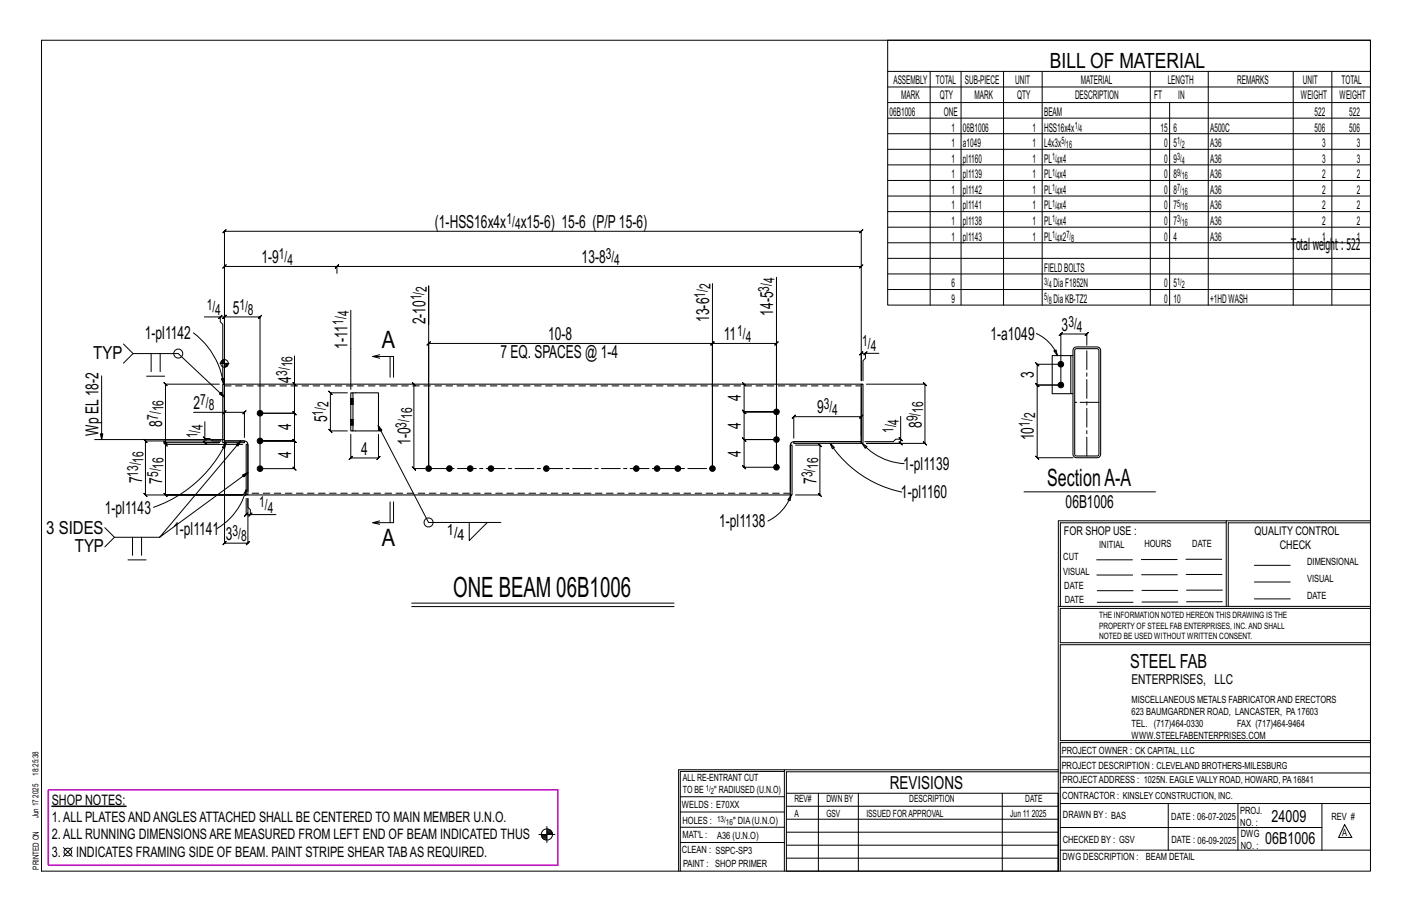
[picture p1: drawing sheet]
<svg xmlns="http://www.w3.org/2000/svg" width="432mm" height="279mm" viewBox="0 0 432 279" stroke-linecap="round" stroke-linejoin="round" font-family="sans-serif">
<g fill="#000" stroke="#000" stroke-width=".31">
<path d="M15.8 246.4h22.8v.2h-22.8z"/>
<circle cx="324.4" cy="111.3" r=".86"/>
<circle cx="324.4" cy="117.7" r=".86"/>
<circle cx="79.5" cy="134.8" r=".86"/>
<circle cx="79.5" cy="126.3" r=".86"/>
<circle cx="237.5" cy="125.9" r=".86"/>
<circle cx="237.5" cy="134.4" r=".86"/>
<circle cx="79.5" cy="143.3" r=".86"/>
<circle cx="131.1" cy="143.2" r=".86"/>
<circle cx="137.4" cy="143.2" r=".86"/>
<circle cx="143.8" cy="143.2" r=".86"/>
<circle cx="150.1" cy="143.2" r=".86"/>
<circle cx="167.1" cy="143.2" r=".86"/>
<circle cx="194.6" cy="143.2" r=".86"/>
<circle cx="200.9" cy="143.2" r=".86"/>
<circle cx="207.3" cy="143.2" r=".86"/>
<circle cx="217.9" cy="143.2" r=".86"/>
<circle cx="237.5" cy="142.8" r=".86"/>
</g>
<g fill="none" stroke="#000" stroke-width=".31">
<path d="M12.7 12.3h406.4v254h-406.4zM271.5 12.3h147.6v81h-147.6zM271.5 21.8h147.6M271.5 26.6h147.6M271.5 31.4h147.6M271.5 36.1h147.6M284.5 21.8v71.5M293.9 21.8v71.5M306.9 21.8v71.5M318.7 21.8v71.5M351.8 21.8v71.5M357.7 31.4v61.9"/>
<path d="M369.5 21.8v71.5M395.5 21.8v71.5M407.3 21.8v71.5M271.5 40.9h147.6M271.5 45.6h147.6M271.5 50.4h147.6M271.5 55.2h147.6M271.5 59.9h147.6M271.5 64.7h147.6M271.5 69.5h147.6M271.5 74.2h147.6M271.5 79h147.6"/>
<path d="M62.5 96.9h4.9v1.5l.7 .7v17.3M66.9 97.4l1-1zM67.4 96.9h1.2l-.5 .5 1-1-.5 .5v19.5M102.5 82l1-1zM103 83.6v-2.1l.5-.5-1 1 .5-.5h-34.4l.5-.5-1 1 .5-.5v55M103 81.5h160.4l-.5 .5 1-1-.5 .5M107.3 94.8v24.2M131.1 99.2v-11.8v55.8v-38.2l-.5 .5 1-1-.5 .5h86.8l-.5 .5 1-1-.5 .5v38.2M237.5 84.8v58v-37.8l.5-.5-1 1 .5-.5h-19.6l.5-.5-1 1 .5-.5v38.2v-56.5M271.5 83.7h147.6M271.5 88.5h147.6M31.1 114.9v19.5l-.4-1.8h.8l-.4 1.8"/>
<path d="M37.8 105.2l2.9 2.9h13.8l14.1 13.3-1.5-.9 .5-.6 1 1.5M40.7 108.1l-2.9 2.9M44.8 115h5.6M46.2 108.1v5.5M49 108.1v5.5M59.1 101.7a23.8 23.8 0 0 1 9.3 15.7M67.1 117.4h-16.5l-.5-.5 1 1-.5-.5v17.9l-.5-.5 1 1-.5-.5h16.5h-4.5l.5 .5-1-1 .5 .5v-1.3M67.2 111.1h2.8M67.6 110.6v.5M67.7 115.8l.7-.2v1.8zM67.8 110.3v.8M68 110.1v1"/>
<path d="M68.2 110v1.1M68.4 109.9v1.2M68.6 109.7v23.6M68.9 111.1v1.1M69.1 111.1v1.1M69.3 111.1v1M69.5 111.1v.8M69.7 111.1v.5M90.1 108.8v8.6l-.5-.5 1 1-.5-.5v8.9l-.5-.5 1 1-.5-.5h-10.6h10.6l-.5-.5 1 1-.5-.5v8.5l-.5-.5 1 1-.5-.5h-10.6h10.6l-.5-.5 1 1-.5-.5v8.5l-.5-.5 1 1-.5-.5h-10.6v-46.4l.5-.5-1 1 .5-.5h-10.9l.5-.5-1 1 .5-.5v36.8M116.1 109.5l-2.1-.5h6.4v6.3M116.1 108.4l-2.1 .6M119.3 109v6.3"/>
<path d="M126.6 117.4l-.5-.5 1 1-.5-.5v25.8l-.5-.5 1 1-.5-.5h3.4M227.6 117.4l-.5-.5 1 1-.5-.5v8.5l-.5-.5 1 1-.5-.5h9.9h-9.9l-.5-.5 1 1-.5-.5v8.5l-.5-.5 1 1-.5-.5h9.9h-9.9l-.5-.5 1 1-.5-.5v8.4l-.5-.5 1 1-.5-.5h9.9M264.2 108.5l1-1zM264.7 108h-1.3l.5-.5-1 1 .5-.5v8.4v-45.7l.5-.5-1 1 .5-.5h-194.8l.5-.5-1 1 .5-.5v63M265 117.4h17.9l-.5-.5 1 1-.5-.5v18.1l-.5-.5 1 1-.5-.5h-17.9h10.4l.5 .5-1-1 .5 .5v-1.2M268.8 108h-4.1v1.5l-.8 .8v6.1M316.9 102a12.2 12.2 0 0 1 6.5 6.7M322.3 107.3l.7-.3 .4 1.7zM324.4 111.3h-7.2l-.5-.5 1 1-.5-.5v6.4l-.5-.5 1 1-.5-.5h7.2M324.4 117.7h-7.2l-.5-.5 1 1-.5-.5v22.2l-.5-.5 1 1-.5-.5h10.9M332.4 105.5v-3.4l.5-.5-1 1 .5-.5h-8l.5-.5-1 1 .5-.5v15.6M29 134.4h39.6"/>
<path d="M59.2 126h9.4v7.7M62.1 133.5l1 1zM62.6 128.9v5.1h1.5l.8 .8h2.7h-23.1l-.5-.5 1 1-.5-.5v16.5l-.5-.5 1 1-.5-.5h29.7h-23.6l.5 .5-1-1 .5 .5v-15.4l.5 .5-1-1 .5 .5h23.6M68.6 126l-.5 .5 1-1zM68.6 126h6.2l-.5 .5 1-1-.5 .5v7.7M68.7 136.4v29.6l-.5 .5 1-1-.5 .5h7.1l-.5 .5 1-1-.5 .5v-13.6v2.7l.8 .7v1.5h7.8M69.1 135.3l-.4 1.8-.7-.4zM69.1 135.3a38.8 38.8 0 0 1-22.2 19.8M73.6 134.8l-1.4 1.1 .6 .5 .8-1.6-24.8 29.4 27-19.8-1.2 1.4-.4-.6 1.6-.8M106.2 120.1h-5.2l-.5-.5 1 1-.5-.5v11.6l-.5-.5 1 1-.5-.5h5.2M107.3 132.8v7.2l-.5 .5 1-1-.5 .5h8.4l-.5 .5 1-1-.5 .5v-7.2M115.6 130.1l.5 1.7 .7-.3-1.2-1.4 15.5 29.6h22.1"/>
<path d="M243.3 136.1h7.4l-.5-.5 1 1-.5-.5v15.2l-.5-.5 1 1-.5-.5h-7.4M253.9 135.5l1.3 1.3-.7 .4zM253.9 135.5a34.6 34.6 0 0 0 21.9 14.9M263.4 133.3v-5.9l.5-.5-1 1 .5-.5h-20.7l.5-.5-1 1 .5-.5v6.5M263.6 135.5l1.5 1-.5 .5zM263.6 135.5a18.6 18.6 0 0 0 12.9 6.2M274.9 133.8l1 1zM275.4 127.3v7h-1.5l-.7 .7h-8.8M75.3 149.7l-.2 1.8-.7-.2zM75.3 152.4v4.9l-.5 .5 1-1-.5 .5h1.3M75.3 149.7a19.4 19.4 0 0 1-8.9 11.9M76.6 157.3l.5-.5-1 1z"/>
<path d="M116.1 159.2l-2.1 .6M119.3 153.4v6.4M120.4 153.4v6.4h-6.4l2.1 .5M143.5 159.7v5.5l5.5-5.5M241.9 151.3l-.3 1.8-.7-.3zM241.9 151.3a14 14 0 0 1-7.1 8M313.1 150.4h40.3M375 159.8h-50.7v25.6M375 159.2h-51.3l-.1 107.1M419.1 159.2h-44.1v26.2M419.1 159.8h-43.5v25.6M32.1 161.3l2.9 2.9h13.8"/>
<path d="M35 164.2l-2.9 3M39.1 171.2h5.6M40.5 164.2v5.6M43.3 164.2v5.6M335.4 171.1h10.9M335.4 175.8h11M349 171h11M349.1 175.7h11M362.7 171h10.9M362.7 175.6h11M383.6 172.8h11M383.6 177.9h11"/>
<path d="M125.9 185.4h80.2M125.9 184.4h80.2M323.7 185.4h95.4M335.5 184.1h11M335.5 180.6h11M349.2 184h11M349.2 180.5h11M362.9 180.4h10.9M362.9 184h10.9M383.6 183.1h11M419.1 186h-94.9v10.5h94.9M419.1 197.1h-94.9v29.3h94.9v.6h-94.9v39.3"/>
<path d="M239.9 235.8h-31.9v30.5M239.9 235.3h-32.4v31M323.6 235.3h-83.7v31M323.6 235.9h-83.1v6.6M324.2 236.3h94.9M324.2 231.4h94.9M19.4 259.1l2.7 2.7M22.1 259.1l-2.7 2.7M164.8 255.1h4.9M165.6 255.4h1.6M165.6 255.7h1.6M165.7 256h1.5"/>
<path d="M166 256.2h1.2M166.3 256.5h.9M167.2 252.6v4.9M167.2 253.7h1M167.2 254.2h1.5M167.2 254.8h1.7M167.2 253.9h1.3M167.2 254.5h1.7M208 252.9h31.9M208 257.5h31.9M208 243.6h31.9M208 248.2h31.9"/>
<path d="M240.5 242.5h83.1v23.8h-83.1zM240.5 258.4h83.1M240.5 254.4h83.1M240.5 250.4h83.1M240.5 246.5h83.1M250.3 242.5v23.8M262.5 242.5v23.8M306.5 242.5v23.8M324.2 253h80.1M324.2 245.6h94.9M324.2 259.9h94.9M324.2 240.7h94.9"/>
<path d="M357.3 245.6v14.3M378.6 245.6v14.3M404.3 245.6v14.3M411.2 252.1l2.2 3.9h-4zM240.5 262.3h83.1"/>
<circle cx="54.5" cy="108.1" r="1.38"/>
<circle cx="68.6" cy="111.1" r="1.16"/>
<circle cx="131.1" cy="159.7" r="1.38"/>
<circle cx="167.2" cy="255.1" r="1.71"/>
<circle cx="20.7" cy="260.4" r="1.17"/>
</g>
<path d="M14.8 241.5h155.8v23h-155.8z" fill="none" stroke="#f0f" stroke-width=".5"/>
<g fill="none" stroke="#000" stroke-width=".32">
<path d="M68.1 117.4h.5v17.9h-.5zM68.6 118.5v16.3h6.2l.9 .5 .1 14.9M68.6 117.4h194.8M263.4 117.4h.5v18.1h-.5zM263.4 118.5v16.5l-21.2 .1-.5 1v14.1M327.5 108.7h-5.7v11.6h5.7M328.1 108.7h-.6v11.6h.6M328.4 106.4l.8-.3h6.3a1.06 1.06 0 0 1 1.1 1v31.8a1.06 1.06 0 0 1-1.1 1h-6.3a1.06 1.06 0 0 1-1.1-1v-31.8zM328.8 106.7l6.7-.1 .5 .3 .1 32-.4 .5h-6.5l-.5-.3v-32zM68.7 134.8h6.1v.5h-6.1zM75.3 135.9h.5v15.4h-.5zM107.3 121.9h.1"/>
<path d="M107.3 123.6h.1M107.3 128.2h.1M107.3 129.9h.1M107.3 120.1h.6v11.6h-.6zM107.9 120.1h7.8v11.6h-7.8M107.9 121.9h.1M107.9 123.6h.1M107.9 128.2h.1M107.9 129.9h.1M242.7 135h20.7v.5h-20.7zM75.8 151.3h166.4v-15.2h-.5v15.2"/>
</g>
<g fill="none" stroke="#000" stroke-width=".31" stroke-dasharray="2 1.4">
<path d="M68.6 118h194.8M107.3 122.4h.6v.3h-.6zM107.3 122.4v-.3h.6v.3M107.3 122.1v-.2h.6v.2M107.3 121.9h.1M107.3 123.6v-.1M107.3 123.3v.2l.6 .1M107.3 123.1v.2h.6v.2M107.3 122.7v.4h.6v.2M107.3 128.7h.6v.4h-.6zM107.3 128.7v-.2h.6v.2M107.3 128.5v-.2h.6v.2"/>
<path d="M107.3 128.3v-.1M107.3 129.9h.1M107.3 129.7v.2h.6M107.3 129.4v.3h.6v.2M107.3 129.1v.3h.6v.3M107.3 123.6h.6M107.3 129.9h.6M107.9 121.9h-.6M107.9 128.2h-.6M107.9 121.9h.1M107.9 122.7v.4M107.9 128.2v.1"/>
<path d="M107.9 129.1v.3M241.7 150.8h-165.9"/>
</g>
<path d="M332.4 139.4v-32.8M336.1 123h-7.4M131.1 143.2h86.8" fill="none" stroke="#000" stroke-width=".31" stroke-dasharray="5.8 1 1 1"/>
<text font-size="8.6" x="138.6" y="182.4">ONE BEAM 06B1006</text>
<g font-size="7.3">
<text x="116.8" y="106.5">A</text>
<text x="320.3" y="148.6">SectionA-A</text>
<text x="116.8" y="167">A</text>
</g>
<text font-size="6.4" x="321.1" y="20.7">BILL OF MATERIAL</text>
<text font-size="5.9" x="345.6" y="204.1">STEEL FAB</text>
<g font-size="5.5">
<text x="133" y="69.7">(1-HSS16x4x</text>
<text x="159.3" y="69.7">x15-6) 15-6 (P/P15-6)</text>
<text x="79.9" y="80.5">1-9</text>
<text x="177.9" y="80.5">13-8</text>
<text x="71.2" y="95.9">5</text>
<text x="130.1" y="99.2" transform="rotate(-90 130.1 99.2)">2-10</text>
<text x="216.9" y="98.4" transform="rotate(-90 216.9 98.4)">13-6</text>
<text x="236.5" y="96.5" transform="rotate(-90 236.5 96.5)">14-5</text>
<text x="324.7" y="101.1">3</text>
<text x="44.3" y="103.7">1-pl1142</text>
<text x="106.3" y="106.6" transform="rotate(-90 106.3 106.6)">1-11</text>
<text x="167.6" y="104">10-8</text>
<text x="221.3" y="104">11</text>
<text x="302.9" y="103.9">1-a1049</text>
<text x="28.5" y="109.9">TYP</text>
<text x="153" y="109.5">7 EQ. SPACES @ 1-4</text>
<text x="89.1" y="117" transform="rotate(-90 89.1 117)">4</text>
<text x="316.2" y="115.6" transform="rotate(-90 316.2 115.6)">3</text>
<text x="59.2" y="125.1">2</text>
<text x="226.6" y="122.7" transform="rotate(-90 226.6 122.7)">4</text>
<text x="49.6" y="130.5" transform="rotate(-90 49.6 130.5)">8</text>
<text x="89.1" y="131.6" transform="rotate(-90 89.1 131.6)">4</text>
<text x="100" y="129.1" transform="rotate(-90 100 129.1)">5</text>
<text x="226.6" y="131.2" transform="rotate(-90 226.6 131.2)">4</text>
<text x="249.9" y="126.4">9</text>
<text x="281.9" y="130.9" transform="rotate(-90 281.9 130.9)">8</text>
<text x="30.1" y="133.3" transform="rotate(-90 30.1 133.3)">Wp EL18-2</text>
<text x="125.6" y="136" transform="rotate(-90 125.6 136)">1-0</text>
<text x="316.2" y="134.6" transform="rotate(-90 316.2 134.6)">10</text>
<text x="89.1" y="140.1" transform="rotate(-90 89.1 140.1)">4</text>
<text x="110.5" y="139">4</text>
<text x="226.6" y="139.6" transform="rotate(-90 226.6 139.6)">4</text>
<text x="276.2" y="143.7">1-pl1139</text>
<text x="43.5" y="147.8" transform="rotate(-90 43.5 147.8)">7</text>
<text x="49.6" y="147.9" transform="rotate(-90 49.6 147.9)">7</text>
<text x="249.7" y="148" transform="rotate(-90 249.7 148)">7</text>
<text x="275.5" y="152.3">1-pl1160</text>
<text x="325.9" y="155.3">06B1006</text>
<text x="32.1" y="157">1-pl1143</text>
<text x="219.9" y="161.2">1-pl1138</text>
<text x="14.1" y="163.2">3 SIDES</text>
<text x="52.9" y="163.7">1-pl1141</text>
<text x="69" y="165">3</text>
<text x="22.8" y="168.8">TYP</text>
<text x="272.2" y="241.1">REVISIONS</text>
</g>
<g font-size="5.1">
<text x="388.9" y="251.3">24009</text>
<text x="386.9" y="258.1">06B1006</text>
</g>
<g font-size="4.9">
<text x="394.8" y="76.4">T</text>
<text x="396.3" y="76.4">otalweigh</text>
<text x="408.3" y="76.4">t : 522</text>
</g>
<g font-size="4.7">
<text x="154.9" y="68.5">1/</text>
<text x="157.5" y="70.1">4</text>
<text x="85.3" y="79.2">1/</text>
<text x="87.9" y="80.9">4</text>
<text x="185.3" y="79.2">3/</text>
<text x="187.9" y="80.9">4</text>
<text x="130.5" y="89.2" transform="rotate(-90 130.5 89.2)">2</text>
<text x="217.3" y="88.4" transform="rotate(-90 217.3 88.4)">2</text>
<text x="235.2" y="89.1" transform="rotate(-90 235.2 89.1)">3/</text>
<text x="236.9" y="86.5" transform="rotate(-90 236.9 86.5)">4</text>
<text x="63.2" y="94.6">1/</text>
<text x="73.2" y="94.6">1/</text>
<text x="128.9" y="91.8" transform="rotate(-90 128.9 91.8)">1/</text>
<text x="215.6" y="91" transform="rotate(-90 215.6 91)">1/</text>
<text x="65.8" y="96.3">4</text>
<text x="75.8" y="96.3">8</text>
<text x="105" y="99.2" transform="rotate(-90 105 99.2)">1/</text>
<text x="106.7" y="96.6" transform="rotate(-90 106.7 96.6)">4</text>
<text x="326.7" y="99.9">3/</text>
<text x="329.3" y="101.5">4</text>
<text x="225.4" y="102.8">1/</text>
<text x="228" y="104.4">4</text>
<text x="263.7" y="105.8">1/</text>
<text x="266.3" y="107.4">4</text>
<text x="89.5" y="112.3" transform="rotate(-90 89.5 112.3)">16</text>
<text x="87.8" y="114.9" transform="rotate(-90 87.8 114.9)">3/</text>
<text x="50" y="125.8" transform="rotate(-90 50 125.8)">16</text>
<text x="61.3" y="123.8">7/</text>
<text x="63.9" y="125.5">8</text>
<text x="100.5" y="124.4" transform="rotate(-90 100.5 124.4)">2</text>
<text x="251.9" y="125.1">3/</text>
<text x="48.4" y="128.4" transform="rotate(-90 48.4 128.4)">7/</text>
<text x="62.1" y="131.4" transform="rotate(-90 62.1 131.4)">4</text>
<text x="98.8" y="127.1" transform="rotate(-90 98.8 127.1)">1/</text>
<text x="124.3" y="130.7" transform="rotate(-90 124.3 130.7)">3/</text>
<text x="126" y="128.1" transform="rotate(-90 126 128.1)">16</text>
<text x="254.5" y="126.8">4</text>
<text x="274.9" y="129.8" transform="rotate(-90 274.9 129.8)">4</text>
<text x="280.6" y="128.8" transform="rotate(-90 280.6 128.8)">9/</text>
<text x="282.3" y="126.2" transform="rotate(-90 282.3 126.2)">16</text>
<text x="314.9" y="130.5" transform="rotate(-90 314.9 130.5)">1/</text>
<text x="316.6" y="127.9" transform="rotate(-90 316.6 127.9)">2</text>
<text x="60.4" y="134" transform="rotate(-90 60.4 134)">1/</text>
<text x="273.2" y="132.4" transform="rotate(-90 273.2 132.4)">1/</text>
<text x="43.9" y="141.4" transform="rotate(-90 43.9 141.4)">16</text>
<text x="50" y="143.2" transform="rotate(-90 50 143.2)">16</text>
<text x="250.2" y="143.4" transform="rotate(-90 250.2 143.4)">16</text>
<text x="42.2" y="145.7" transform="rotate(-90 42.2 145.7)">13/</text>
<text x="48.4" y="145.8" transform="rotate(-90 48.4 145.8)">5/</text>
<text x="248.5" y="146" transform="rotate(-90 248.5 146)">3/</text>
<text x="79.3" y="155.1">1/</text>
<text x="81.9" y="156.7">4</text>
<text x="71.1" y="163.8">3/</text>
<text x="73.7" y="165.5">8</text>
<text x="136.7" y="163.6">1/</text>
<text x="139.9" y="165.2">4</text>
</g>
<g font-size="4.4">
<text x="15.8" y="251.4">1.ALL PLATESANDANGLESATTACHED SHALL BE CENTERED TO MAIN MEMBER U.N.O.</text>
<text x="15.8" y="246.2">SHOP NOTES:</text>
<text x="15.8" y="256.6">2.ALL RUNNING DIMENSIONSARE MEASURED FROM LEFT END OF BEAM INDICATED THUS</text>
<text x="15.8" y="261.9">3.</text>
<text x="23.3" y="261.9">INDICATES FRAMING SIDE OF BEAM. PAINT STRIPE SHEAR TABAS REQUIRED.</text>
</g>
<text font-size="4.2" x="346" y="209.1">ENTERPRISES, LLC</text>
<g font-size="3.7">
<text x="273.2" y="25.6">ASSEMBLY</text>
<text x="286.2" y="25.6">TOTAL</text>
<text x="295.1" y="25.6">SUB-PIECE</text>
<text x="310.4" y="25.6">UNIT</text>
<text x="330.5" y="25.6">MATERIAL</text>
<text x="357.1" y="25.6">LENGTH</text>
<text x="378.3" y="25.6">REMARKS</text>
<text x="398.4" y="25.6">UNIT</text>
<text x="410.2" y="25.6">TOTAL</text>
<text x="272.1" y="35.5">06B1006</text>
<text x="275.6" y="30.4">MARK</text>
<text x="287.4" y="30.4">QTY</text>
<text x="288.6" y="35.5">ONE</text>
<text x="298" y="30.4">MARK</text>
<text x="311" y="30.4">QTY</text>
<text x="319.3" y="35.5">BEAM</text>
<text x="328.7" y="30.4">DESCRIPTION</text>
<text x="353" y="30.4">FT</text>
<text x="360.3" y="30.4">IN</text>
<text x="397.8" y="30.4">WEIGHT</text>
<text x="402" y="35.5">522</text>
<text x="409.6" y="30.4">WEIGHT</text>
<text x="412.6" y="35.5">522</text>
<text x="290.9" y="40.2">1</text>
<text x="294.5" y="40.2">06B1006</text>
<text x="315.8" y="40.2">1</text>
<text x="319.3" y="40.2">HSS16x4x</text>
<text x="354.9" y="40.2">15</text>
<text x="358.9" y="40.2">6</text>
<text x="370.1" y="40.2">A500C</text>
<text x="402" y="40.2">506</text>
<text x="412.6" y="40.2">506</text>
<text x="290.9" y="45">1</text>
<text x="294.5" y="45">a1049</text>
<text x="315.8" y="45">1</text>
<text x="319.3" y="45">L4x3x</text>
<text x="356" y="45">0</text>
<text x="358.9" y="45">5</text>
<text x="370.1" y="45">A36</text>
<text x="404.3" y="45">3</text>
<text x="415" y="45">3</text>
<text x="290.9" y="49.7">1</text>
<text x="294.5" y="49.7">pl1160</text>
<text x="315.8" y="49.7">1</text>
<text x="319.3" y="49.7">PL x4</text>
<text x="356" y="49.7">0</text>
<text x="358.9" y="49.7">9</text>
<text x="370.1" y="49.7">A36</text>
<text x="404.3" y="49.7">3</text>
<text x="415" y="49.7">3</text>
<text x="290.9" y="54.5">1</text>
<text x="290.9" y="59.3">1</text>
<text x="294.5" y="54.5">pl1139</text>
<text x="294.5" y="59.3">pl1142</text>
<text x="315.8" y="54.5">1</text>
<text x="315.8" y="59.3">1</text>
<text x="319.3" y="54.5">PL x4</text>
<text x="319.3" y="59.3">PL x4</text>
<text x="356" y="54.5">0</text>
<text x="356" y="59.3">0</text>
<text x="358.9" y="54.5">8</text>
<text x="358.9" y="59.3">8</text>
<text x="370.1" y="54.5">A36</text>
<text x="370.1" y="59.3">A36</text>
<text x="404.3" y="54.5">2</text>
<text x="404.3" y="59.3">2</text>
<text x="415" y="54.5">2</text>
<text x="415" y="59.3">2</text>
<text x="290.9" y="64">1</text>
<text x="294.5" y="64">pl1141</text>
<text x="315.8" y="64">1</text>
<text x="319.3" y="64">PL x4</text>
<text x="356" y="64">0</text>
<text x="358.9" y="64">7</text>
<text x="370.1" y="64">A36</text>
<text x="404.3" y="64">2</text>
<text x="415" y="64">2</text>
<text x="290.9" y="68.8">1</text>
<text x="294.5" y="68.8">pl1138</text>
<text x="315.8" y="68.8">1</text>
<text x="319.3" y="68.8">PL x4</text>
<text x="356" y="68.8">0</text>
<text x="358.9" y="68.8">7</text>
<text x="370.1" y="68.8">A36</text>
<text x="404.3" y="68.8">2</text>
<text x="415" y="68.8">2</text>
<text x="290.9" y="73.6">1</text>
<text x="294.5" y="73.6">pl1143</text>
<text x="315.8" y="73.6">1</text>
<text x="319.3" y="73.6">PL x2</text>
<text x="356" y="73.6">0</text>
<text x="358.9" y="73.6">4</text>
<text x="370.1" y="73.6">A36</text>
<text x="404.3" y="73.6">1</text>
<text x="415" y="73.6">1</text>
<text x="319.3" y="83.1">FIELDBOLTS</text>
<text x="290.9" y="87.8">6</text>
<text x="322.2" y="87.8">DiaF1852N</text>
<text x="356" y="87.8">0</text>
<text x="358.9" y="87.8">5</text>
<text x="290.9" y="92.6">9</text>
<text x="322.2" y="92.6">DiaKB-TZ2</text>
<text x="356" y="92.6">0</text>
<text x="358.9" y="92.6">10</text>
<text x="370.1" y="92.6">+1HDWASH</text>
<text x="325.3" y="163.4">FOR SHOP USE :</text>
<text x="383.7" y="163.4">QUALITY CONTROL</text>
<text x="391.4" y="167.8">CHECK</text>
</g>
<g font-size="3.1">
<text x="328.6" y="39.4">1/</text>
<text x="330" y="40.5">4</text>
<text x="324.6" y="44.1">5/</text>
<text x="326" y="45.3">16</text>
<text x="360" y="44.1">1/</text>
<text x="361.4" y="45.3">2</text>
<text x="321.7" y="48.9">1/</text>
<text x="321.7" y="53.7">1/</text>
<text x="323.1" y="50">4</text>
<text x="360" y="48.9">3/</text>
<text x="360" y="53.7">9/</text>
<text x="361.4" y="50">4</text>
<text x="321.7" y="58.4">1/</text>
<text x="323.1" y="54.8">4</text>
<text x="323.1" y="59.5">4</text>
<text x="360" y="58.4">7/</text>
<text x="361.4" y="54.8">16</text>
<text x="361.4" y="59.5">16</text>
<text x="321.7" y="63.2">1/</text>
<text x="323.1" y="64.3">4</text>
<text x="360" y="63.2">5/</text>
<text x="361.4" y="64.3">16</text>
<text x="321.7" y="68">1/</text>
<text x="323.1" y="69.1">4</text>
<text x="360" y="68">3/</text>
<text x="361.4" y="69.1">16</text>
<text x="321.7" y="72.7">1/</text>
<text x="323.1" y="73.8">4</text>
<text x="326.1" y="72.7">7/</text>
<text x="327.5" y="73.8">8</text>
<text x="319.3" y="87">3/</text>
<text x="320.7" y="88.1">4</text>
<text x="360" y="87">1/</text>
<text x="361.4" y="88.1">2</text>
<text x="319.3" y="91.8">5/</text>
<text x="320.7" y="92.9">8</text>
<text x="336.2" y="167.4">INITIAL</text>
<text x="350" y="167.1">HOURS</text>
<text x="364.6" y="167.2">DATE</text>
<text x="325.2" y="171.3">CUT</text>
<text x="399.8" y="172.8">DIMENSIONAL</text>
<text x="325.1" y="175.8">VISUAL</text>
<text x="399.8" y="177.9">VISUAL</text>
<text x="325.5" y="180">DATE</text>
<text x="325.7" y="184.4">DATE</text>
<text x="399.8" y="183.1">DATE</text>
<text x="346" y="215">MISCELLANEOUS METALS FABRICATORAND ERECTORS</text>
<text x="346" y="218.6">623 BAUMGARDNER ROAD, LANCASTER, PA17603</text>
<text x="346" y="225.8">WWW.STEELFABENTERPRISES.COM</text>
<text x="346" y="222.2">TEL. (717)464-0330</text>
<text x="378.3" y="222.2">FAX (717)464-9464</text>
<text x="324.7" y="230.5">PROJECT OWNER : CK CAPITAL, LLC</text>
<text x="208.8" y="238.8">ALL RE-ENTRANT CUT</text>
<text x="324.7" y="235.1">PROJECT DESCRIPTION : CLEVELAND BROTHERS-MILESBURG</text>
<text x="324.9" y="239.5">PROJECTADDRESS : 1025N. EAGLE VALLY ROAD, HOWARD, PA16841</text>
<text x="208.8" y="242.5">TO BE</text>
<text x="218.4" y="242.5">&quot; RADIUSED (U.N.O)</text>
<text x="242.9" y="245.3">REV#</text>
<text x="252.7" y="245.3">DWN BY</text>
<text x="278.1" y="245.3">DESCRIPTION</text>
<text x="313.5" y="245.3">DATE</text>
<text x="324.9" y="244.2">CONTRACTOR : KINSLEY CONSTRUCTION, INC.</text>
<text x="208.5" y="247">WELDS : E70XX</text>
<text x="208.7" y="251.7">HOLES :</text>
<text x="224.2" y="251.8">&quot; DIA(U.N.O)</text>
<text x="242.9" y="249.9">A</text>
<text x="252.7" y="249.9">GSV</text>
<text x="264.9" y="249.9">ISSUED FORAPPROVAL</text>
<text x="309" y="249.9">Jun 11</text>
<text x="315.5" y="249.9">2025</text>
<text x="325.1" y="250">DRAWN BY : BAS</text>
<text x="358.2" y="250.5">DATE : 06-07-2025</text>
<text x="379.3" y="248.9">PROJ.</text>
<text x="407.2" y="250.5">REV #</text>
<text x="208.7" y="256.3">MAT'L :</text>
<text x="219.3" y="256.4">A36 (U.N.O)</text>
<text x="325" y="257.6">CHECKED BY : GSV</text>
<text x="358.3" y="257.7">DATE : 06-09-2025</text>
<text x="379.3" y="252.5">NO. :</text>
<text x="379.5" y="255.9">DWG</text>
<text x="410.5" y="255.5">A</text>
<text x="208.6" y="260.7">CLEAN : SSPC-SP3</text>
<text x="324.9" y="262.9">DWG DESCRIPTION :</text>
<text x="350.4" y="263">BEAM DETAIL</text>
<text x="379.5" y="259.5">NO. :</text>
<text x="208.9" y="265">PAINT : SHOP PRIMER</text>
</g>
<g font-size="2.7">
<text x="336.1" y="189">THE INFORMATION NOTED HEREON THIS DRAWING IS THE</text>
<text x="336.1" y="195.4">NOTED BE USED WITHOUT WRITTEN CONSENT.</text>
<text x="336.1" y="192.2">PROPERTY OF STEEL FAB ENTERPRISES, INC.AND SHALL</text>
</g>
<g font-size="2.6">
<text x="215.9" y="241.8">1/</text>
<text x="217.4" y="242.7">2</text>
<text x="219.3" y="251.1">13/</text>
<text x="222" y="252.1">16</text>
</g>
<g font-size="2.5">
<text x="11.7" y="237.1" transform="rotate(-90 11.7 237.1)">18:25:38</text>
<text x="11.8" y="243.8" transform="rotate(-90 11.8 243.8)">2025</text>
<text x="11.8" y="250.1" transform="rotate(-90 11.8 250.1)">Jun 17</text>
<text x="11.9" y="265.8" transform="rotate(-90 11.9 265.8)">PRINTED ON</text>
</g>
</svg>
